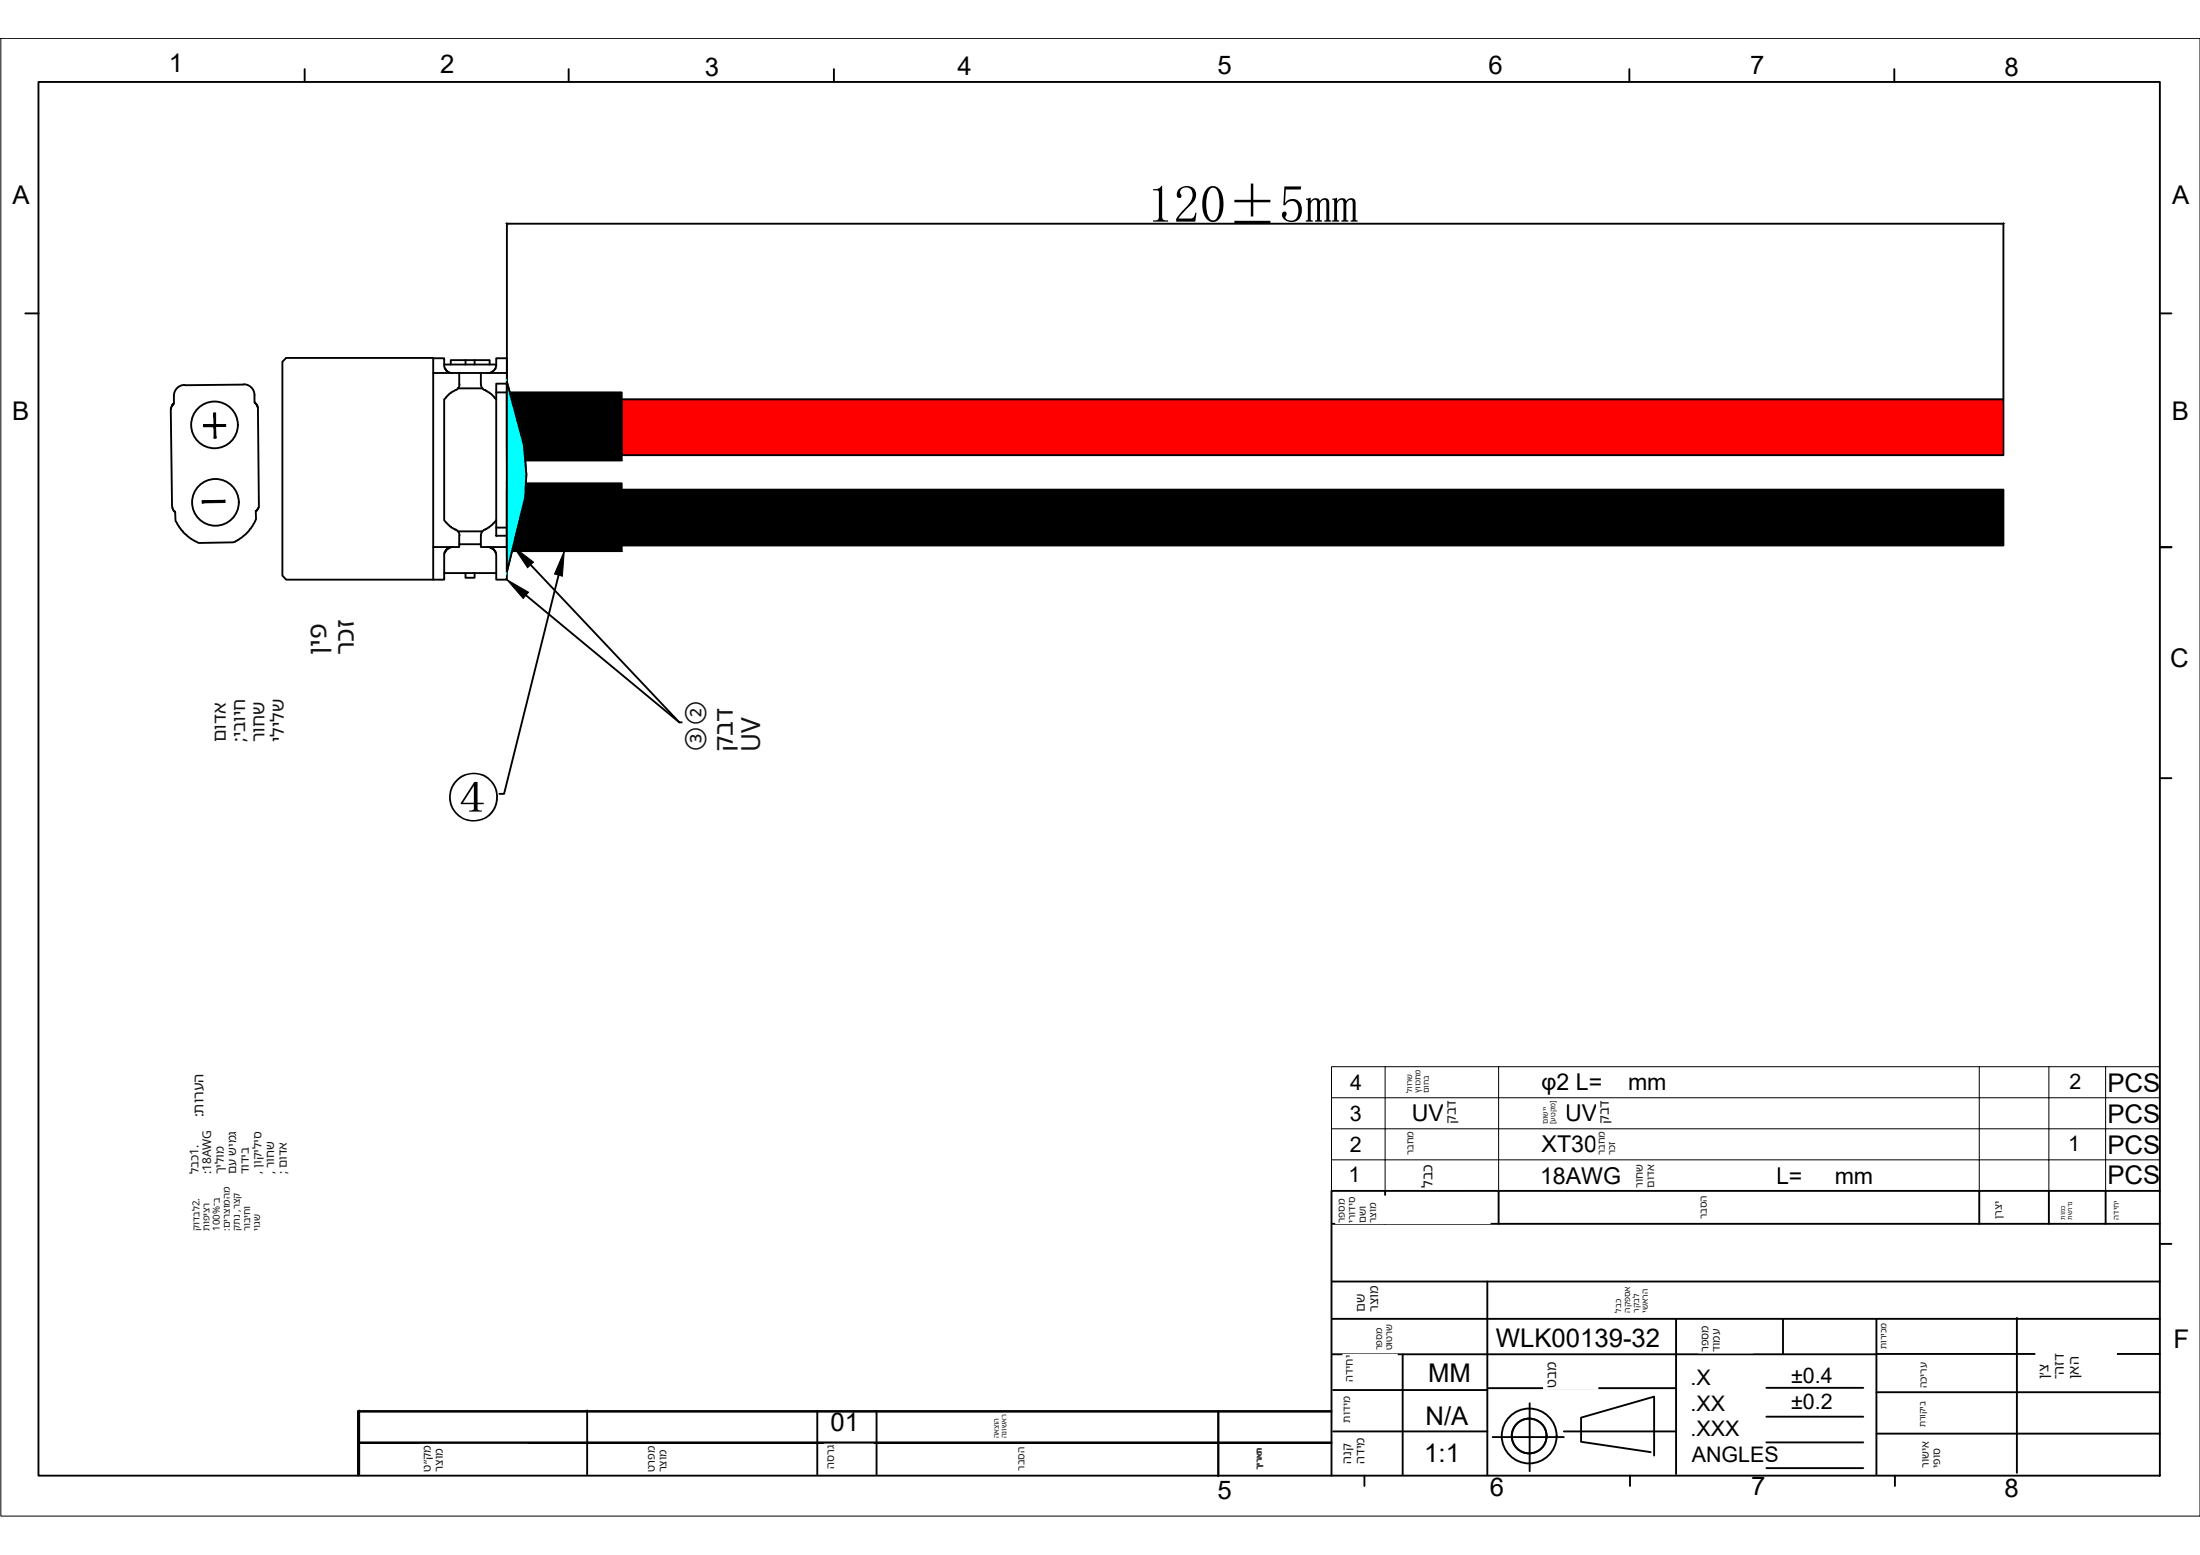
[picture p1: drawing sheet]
<svg xmlns="http://www.w3.org/2000/svg" width="297mm" height="210mm" viewBox="0 0 297 210" stroke-linecap="round" stroke-linejoin="round" font-family="sans-serif">
<!-- layer: 0 -->
<g fill="none" stroke="#000" stroke-width=".25">
<path d="M5.2 11.1h286.4v188.1h-286.4zM41.1 9.3v1.8M76.8 9.3v1.8M112.6 9.3v1.8M220 9.3v1.8M255.8 9.3v1.8M68.4 30.1v30.2M68.7 30.2h201.6M270.5 30.1v23.8M3.4 42.3h1.8M24.9 52a1.46 1.46 0 0 0-1.4 1.4M32.9 51.9l-7.9 .1"/>
<path d="M32.9 51.9a1.46 1.46 0 0 1 1.5 1.4M34.4 53.3v1l.2 .2 .2 .5 .2 13.5-.3 .3-.2 .2 .1 1.1-.3 .5-.7 1.1-1 .9-.8 .5-.3 .1-4.6 .1-.6-.3-1-.6-1.1-1.2-.5-.8v-1.3l-.3-.2-.2-.5-.1-13.2 .1-.5 .3-.2v-1.1M58.5 48.3h-19.9l-.5 .5v28.9l.5 .5h19.9M58.5 50.3h2.6M60 49.2l.1 .6 .4 .5h.3h1.2v1.6M60.9 49.2v-.6h5.2v.6M61.5 52.6l-.2 .2a2.89 2.89 0 0 0-1.2 1l-.1 .1v16.3l.7 .8 .8 .5M61.8 52.4h3.3M62 50.3h2.9M62 51.9a.91 .91 0 0 1-.5 .8M62.9 48.6v.6M64.1 48.6v.6"/>
<path d="M64.9 51.9a.91 .91 0 0 0 .5 .8M65.5 52.6l.8 .6 .7 .7M65.8 50.3h2.6M67 49.2h-7v-.8h-1.5v29.8h1.5v-3.6l.3-.4 .4-.3 1.3-.1v-1.5M67 51.8h1.4v20.5h-1.4zM67 53h1.4M68.4 51.8v-3.4h-1.4v1a1.1 1.1 0 0 1-1.1 .9h-1v1.6M68.4 53.9h202.1v7.5h-202.1zM68.4 51.5l2.3 8.5 .4 4-.2 3.2-2.5 10zM68.4 53h15.5v9.2h-15.5zM291.6 42.3h1.6M58.5 73.8h2.6"/>
<path d="M60 77.4h2.9M61.5 71.5a.91 .91 0 0 1 .5 .8M61.8 71.7h3.3M62 73.5h2.9M62.9 77.4h1.2v.6h-1.2zM64.1 77.4h2.9M65.4 71.5a.91 .91 0 0 0-.5 .8v1.5l1.3 .1 .5 .2 .3 .5v3.6h1.4v-4.4M67 70.2l-1 1-.5 .3M67 71.2h1.4M68.4 72.3v1.5h-2.6M68.4 66.1h202.1v7.5h-202.1zM68.4 65.2h15.5v9.2h-15.5z"/>
<path d="M68.4 66.2v8.8M71.7 76.3l20 21.2M75.4 77.6l-7.3 29.6h-.7M291.6 73.8h1.6M291.6 73.9h1.6M71 80.4l20.7 17.1h.7M291.6 105h1.6M179.9 178h111.7M179.9 173h111.7M179.9 165.2h111.7M187 160.8v4.4M200.8 173v26.1"/>
<path d="M202.3 160.8v4.4M226.3 178v21M240.7 178v4.7M253.4 178v21.1M267.2 160.8v4.4M272.3 177.9v20.9M276.6 160.8v4.4M284.3 160.8v4.4M291.6 160.8h-111.8v38.4M291.6 167.9h1.6M48.3 190.5h131.5M48.5 194.7h131.3"/>
<path d="M48.5 194.8h131.3M48.5 190.4v8.6M79.3 190.4v8.6M110.3 190.5v8.5M118.3 190.5v8.5M164.5 190.5v8.8M179.8 190.6h-131.5v8.6M179.9 182.8h73.5M180 187.6h20.8M180 193.2h20.8M184.2 199.2v1.4M189.4 182.8v16.3"/>
<path d="M200.9 187.4h25.4M201.5 194h9.6M206.5 189.4v9.2M211.1 193.2h15M220.1 199.2v1.4M222.9 196l-9.4-1.4v-3.2l9.8-2.9v8M238.5 187.3h13.1M238.5 191.2h13.1M238.5 194.7h13.1M238.5 198.2h13.1M253.4 182.8h38.2M253.4 187.9h38.2"/>
<path d="M253.4 193.5h38.2M255.8 199.2v1.4M285.3 182.8h.1"/>
<circle cx="29" cy="57.4" r="3.2"/>
<circle cx="29.1" cy="67.8" r="3.2"/>
<circle cx="206.5" cy="193.8" r="3.7"/>
<circle cx="206.5" cy="193.8" r="2.35"/>
</g>
<!-- layer: DIM -->
<path d="M.1 5.2h296.9v199.5h-296.9z" fill="none" stroke="#000" stroke-width=".14"/>
<!-- layer: 0 -->
<path d="M187 144h-7.2v4.2M202.3 144h-15.3v4.2h-7.2v4.2M267.2 144h-64.9v4.2h-15.3v4.2h-7.2v4.2M276.6 144h-9.4v4.2h-64.9v4.2h-15.3v4.2h15.3v4.2M284.3 144h-7.7v4.2h-9.4v4.2h-64.9v4.2h64.9v4.2M291.6 144h-7.3v4.2h-7.7v4.2h-9.4v4.2h9.4v4.2M291.6 148.2h-7.3v4.2h-7.7v4.2h7.7v4.2M291.6 152.4h-7.3v4.2h7.3M179.8 160.8v-4.2h7.2v4.2" fill="none" stroke="#000" stroke-width=".14"/>
<g fill="#000" stroke="#000" stroke-width=".14">
<path d="M68.4 30.2h.3zM270.3 30.2h.2h-.2zM27.5 57.6h1.4zM28.9 57.6h.2l.1 1.5zM28.9 55.8h.2zM29.1 57.3h1.4zM69.4 73.8l2.6 2.1-.8 .7zM76.2 74.4l-.3 3.4-1-.3zM68.4 78.2l3 1.7-.8 .9z"/>
<path d="M28.9 57.6h.2zM28.9 57.6h.2z"/>
<path d="M28.9 55.8l.2 1.5v-1.5zM28.9 55.8l.2 1.5h-.2zM28.9 57.3h.2zM28.9 57.3h.2z"/>
<path d="M27.5 57.5h1.6zM27.5 57.5h3z"/>
<path d="M27.5 57.5l1.6 .1zM27.5 57.5l1.6 .1z"/>
<path d="M28.9 59.1h.3zM28.9 57.6l.3 1.5h-.3z"/>
<path d="M28.9 57.3h1.6zM28.9 57.3h1.6zM28.9 57.3h1.6zM27.5 57.3h3z"/>
<path d="M27.5 57.3l3 .2v-.2zM27.5 57.3l3 .2h-3z"/>
<path d="M68.4 53l15.5 9.2v-9.2zM68.4 53l15.5 9.2h-15.5z"/>
<path d="M27.3 67.6l3.1-.1-3.1 .4zM27.3 67.9l3.1-.1v-.3z"/>
<path d="M68.4 65.2l15.5 9.2v-9.2zM68.4 65.2l15.5 9.2h-15.5z"/>
<path d="M68.4 66.1l202.1 7.5v-7.5zM68.4 66.1l202.1 7.5h-202.1z"/>
</g>
<path d="M68.4 53.9l202.1 7.5v-7.5zM68.4 53.9l202.1 7.5h-202.1z" fill="#f00" stroke="#f00" stroke-width=".14"/>
<g fill="#0ff" stroke="#0ff" stroke-width=".14">
<path d="M68.4 51.5l2.3 8.5h-2.3z"/>
<path d="M68.4 64h2.7l-.2 3.2z"/>
<path d="M68.4 60l2.7 4-.4-4zM68.4 60l2.7 4h-2.7z"/>
<path d="M68.4 64v3.2h2.5zM68.4 67.2h2.5l-2.5 10z"/>
<path d="M68.4 60l2.7 4-.4-4zM68.4 60l2.7 4h-2.7z"/>
<path d="M68.4 64v3.2h2.5zM68.4 67.2h2.5l-2.5 10z"/>
</g>
<g fill="#fff" stroke="#fff" stroke-width=".35">
<path d="M180.5 161.6h20.6v3.5h-20.6z"/>
<path d="M278.1 162.2h5v2.5h-5z"/>
<path d="M285.2 162.1h5.1v2.5h-5.1z"/>
<path d="M182.8 173.5h14.2v3.5h-14.2z"/>
<path d="M185.6 178.7h7.1v3.6h-7.1z"/>
<path d="M181.4 182.9h7.1v3.6h-7.1z"/>
<path d="M181.1 188.5h7.1v3.5h-7.1z"/>
<path d="M181 194h7.2v3.6h-7.2z"/>
<path d="M208.5 183.8h7.1v3.6h-7.1z"/>
<path d="M229.4 179h7.1v3.5h-7.1z"/>
<path d="M253.7 178.6h12.5v3.5h-12.5z"/>
<path d="M259 189.1h7.1v3.6h-7.1z"/>
<path d="M259.2 194.6h7.1v3.5h-7.1z"/>
<path d="M259 183.9h7.1v3.5h-7.1z"/>
<path d="M269.1 162.1h6.2v2.5h-6.2z"/>
<path d="M169.4 195.5h6v2.9h-6z"/>
<path d="M275 182.6h10.7v3.6h-10.7z"/>
<path d="M56.9 195.1h14.2v3.5h-14.2z"/>
<path d="M111.4 195h6.4v3.2h-6.4z"/>
<path d="M137.2 195.3h6.4v3.2h-6.4z"/>
<path d="M169.4 195.4h6v2.9h-6z"/>
<path d="M134 190.9h12.8v3.2h-12.8z"/>
<path d="M87.2 195.2h14.2v3.6h-14.2z"/>
<path d="M229.3 161.3h6.4v3.2h-6.4z"/>
<path d="M191.8 157.2h6.4v3.2h-6.4z"/>
<path d="M189.8 152.7h9.6v3.2h-9.6z"/>
<path d="M220.6 157.1h19.2v3.2h-19.2z"/>
<path d="M215.6 152.7h6.4v3.2h-6.4z"/>
<path d="M218 173.6h17.7v3.6h-17.7z"/>
<path d="M25.9 144.9h17.7v5.9h-17.7z"/>
<path d="M25.5 152.6h103.7v5.9h-103.7z"/>
<path d="M25.9 160.2h124.4v5.9h-124.4z"/>
<path d="M41.2 82.6h17.8v5.9h-17.8z"/>
<path d="M195 148.5h3.2v3.2h-3.2z"/>
<path d="M208.1 148.5h3.2v3.2h-3.2z"/>
<path d="M215.7 148.5h3.2v3.2h-3.2z"/>
<path d="M92.3 94.4h28.5v7.1h-28.5z"/>
<path d="M28.4 94.3h23.7v5.9h-23.7z"/>
<path d="M189.8 144.3h9.6v3.2h-9.6z"/>
</g>
<g font-size="7.1">
<text x="154.9" y="30">120±5mm</text>
<text x="60.4" y="110.2">④</text>
</g>
<g font-size="3.5">
<text x="22.8" y="9.7">1</text>
<text x="59.4" y="9.8">2</text>
<text x="95.2" y="10.3">3</text>
<text x="129.3" y="10.1">4</text>
<text x="164.4" y="10">5</text>
<text x="201" y="10">6</text>
<text x="236.3" y="10">7</text>
<text x="270.6" y="10.2">8</text>
<text x="1.7" y="27.6">A</text>
<text x="293.3" y="27.6">A</text>
<text x="1.6" y="56.7">B</text>
<text x="293.2" y="56.7">B</text>
<text x="293" y="90.1">C</text>
<text x="284.6" y="147.5">PCS</text>
<text x="284.6" y="155.8">PCS</text>
<text x="284.6" y="151.6">PCS</text>
<text x="284.6" y="159.8">PCS</text>
<text x="202" y="181.8">WLK00139-32</text>
<text x="293.4" y="182">F</text>
<text x="192.8" y="186.6">MM</text>
<text x="112.1" y="193.2">01</text>
<text x="192.3" y="197.3">1:1</text>
<text x="192.5" y="192.3">N/A</text>
<text x="164.4" y="202.4">5</text>
<text x="201.2" y="202">6</text>
<text x="236.5" y="201.8">7</text>
<text x="270.6" y="202.1">8</text>
</g>
<g font-size="3.5" fill="#111">
<text x="44.1" y="88.5" transform="rotate(-90 44.1 88.5)">ןיפ</text>
<text x="47.8" y="88.5" transform="rotate(-90 47.8 88.5)">רכז</text>
<text x="95.2" y="101.5" transform="rotate(-90 95.2 101.5)">③②</text>
<text x="98.9" y="101.5" transform="rotate(-90 98.9 101.5)">קבד</text>
<text x="102.6" y="101.5" transform="rotate(-90 102.6 101.5)">UV</text>
</g>
<g font-size="3.1">
<text x="208.1" y="147.1">φ2 L=</text>
<text x="219.8" y="147.1">mm</text>
<text x="190.6" y="151.3">UV</text>
<text x="208.1" y="155.5">XT30</text>
<text x="211.3" y="151.3">UV</text>
<text x="207.9" y="159.9">18AWG</text>
<text x="239.8" y="159.9">L=</text>
<text x="247.7" y="159.9">mm</text>
</g>
<g font-size="2.9">
<text x="182.3" y="147.2">4</text>
<text x="279.4" y="147">2</text>
<text x="182.2" y="151.4">3</text>
<text x="182.3" y="155.5">2</text>
<text x="279.2" y="155.4">1</text>
<text x="182.1" y="159.6">1</text>
<text x="228.2" y="187">.X</text>
<text x="228.2" y="190.4">.XX</text>
<text x="241.8" y="186.7">±0.4</text>
<text x="241.8" y="190.2">±0.2</text>
<text x="228.2" y="193.9">.XXX</text>
<text x="228.4" y="197.4">ANGLES</text>
</g>
<g font-size="2.5" fill="#111">
<text x="30.5" y="100.2" transform="rotate(-90 30.5 100.2)">םודא</text>
<text x="33.1" y="100.2" transform="rotate(-90 33.1 100.2)">;</text>
<text x="33.1" y="99.5" transform="rotate(-90 33.1 99.5)">יבויח</text>
<text x="35.7" y="100.2" transform="rotate(-90 35.7 100.2)">רוחש</text>
<text x="38.3" y="100.2" transform="rotate(-90 38.3 100.2)">ילילש</text>
</g>
<g font-size="2" fill="#111">
<text x="27.5" y="150.8" transform="rotate(-90 27.5 150.8)">:</text>
<text x="27.5" y="150.3" transform="rotate(-90 27.5 150.3)">תורעה</text>
<text x="193.4" y="160.4" transform="rotate(-90 193.4 160.4)">לבכ</text>
<text x="276.6" y="186.2" transform="rotate(-90 276.6 186.2)">ן׳צ</text>
<text x="278.6" y="186.2" transform="rotate(-90 278.6 186.2)">־הזד</text>
<text x="280.7" y="186.2" transform="rotate(-90 280.7 186.2)">ןאה</text>
</g>
<g font-size="1.9" fill="#111">
<text x="196.6" y="151.7" transform="rotate(-90 196.6 151.7)">קבד</text>
<text x="217.2" y="151.7" transform="rotate(-90 217.2 151.7)">קבד</text>
<text x="210.1" y="187.4" transform="rotate(-90 210.1 187.4)">טבמ</text>
</g>
<g font-size="1.7" fill="#111">
<text x="184.3" y="177" transform="rotate(-90 184.3 177)">םש</text>
<text x="186.1" y="177" transform="rotate(-90 186.1 177)">רצומ</text>
<text x="182.4" y="197.6" transform="rotate(-90 182.4 197.6)">הנק</text>
<text x="184.2" y="197.6" transform="rotate(-90 184.2 197.6)">הדימ</text>
</g>
<g font-size="1.6" fill="#111">
<text x="26.8" y="158.5" transform="rotate(-90 26.8 158.5)">לבכ1.</text>
<text x="28.5" y="158.5" transform="rotate(-90 28.5 158.5)">:18AWG</text>
<text x="30.2" y="158.5" transform="rotate(-90 30.2 158.5)">ךילומ</text>
<text x="31.9" y="158.5" transform="rotate(-90 31.9 158.5)">םע שימג</text>
<text x="33.6" y="158.5" transform="rotate(-90 33.6 158.5)">דודיב</text>
<text x="35.3" y="158.5" transform="rotate(-90 35.3 158.5)">,</text>
<text x="35.3" y="157.6" transform="rotate(-90 35.3 157.6)">ןוקיליס</text>
<text x="37" y="158.5" transform="rotate(-90 37 158.5)">,</text>
<text x="37" y="157.6" transform="rotate(-90 37 157.6)">רוחש</text>
<text x="38.7" y="158.5" transform="rotate(-90 38.7 158.5)">;</text>
<text x="38.7" y="157.6" transform="rotate(-90 38.7 157.6)">םודא</text>
<text x="58.2" y="198.6" transform="rotate(-90 58.2 198.6)">ט״קמ</text>
<text x="59.8" y="198.6" transform="rotate(-90 59.8 198.6)">רצומ</text>
</g>
<g font-size="1.5" fill="#111">
<text x="221.8" y="160.3" transform="rotate(-90 221.8 160.3)">רוחש</text>
<text x="223.3" y="160.3" transform="rotate(-90 223.3 160.3)">םודא</text>
<text x="270.3" y="164.6" transform="rotate(-90 270.3 164.6)">ןרצי</text>
<text x="230.7" y="182.5" transform="rotate(-90 230.7 182.5)">רפסמ</text>
<text x="232.2" y="182.5" transform="rotate(-90 232.2 182.5)">דומע</text>
<text x="182.7" y="186.5" transform="rotate(-90 182.7 186.5)">הדיחי</text>
<text x="88.4" y="198.8" transform="rotate(-90 88.4 198.8)">טרפמ</text>
<text x="90" y="198.8" transform="rotate(-90 90 198.8)">רצומ</text>
<text x="112.6" y="198.2" transform="rotate(-90 112.6 198.2)">הסרג</text>
<text x="260.4" y="198.1" transform="rotate(-90 260.4 198.1)">רושיא</text>
<text x="262" y="198.1" transform="rotate(-90 262 198.1)">יפוס</text>
</g>
<g font-size="1.4" fill="#111">
<text x="181.6" y="165.1" transform="rotate(-90 181.6 165.1)">רפסמ</text>
<text x="183" y="165.1" transform="rotate(-90 183 165.1)">ירודיס</text>
<text x="184.4" y="165.1" transform="rotate(-90 184.4 165.1)">םשו</text>
<text x="185.8" y="165.1" transform="rotate(-90 185.8 165.1)">רצומ</text>
<text x="230.4" y="164.5" transform="rotate(-90 230.4 164.5)">רבסה</text>
<text x="260.2" y="187.4" transform="rotate(-90 260.2 187.4)">הכירע</text>
<text x="182.3" y="192" transform="rotate(-90 182.3 192)">תודימ</text>
<text x="138.3" y="198.5" transform="rotate(-90 138.3 198.5)">רבסה</text>
</g>
<g font-size="1.3" fill="#111">
<text x="190.9" y="155.9" transform="rotate(-90 190.9 155.9)">רבחמ</text>
<text x="216.7" y="155.9" transform="rotate(-90 216.7 155.9)">רבחמ</text>
<text x="218.1" y="155.9" transform="rotate(-90 218.1 155.9)">רכז</text>
<text x="26.9" y="166.1" transform="rotate(-90 26.9 166.1)">קודבל2.</text>
<text x="28.3" y="166.1" transform="rotate(-90 28.3 166.1)">תופיצר</text>
<text x="29.7" y="166.1" transform="rotate(-90 29.7 166.1)">100%־ב</text>
<text x="31" y="166.1" transform="rotate(-90 31 166.1)">:</text>
<text x="31" y="165.8" transform="rotate(-90 31 165.8)">םירצומהמ</text>
<text x="32.4" y="166.1" transform="rotate(-90 32.4 166.1)">קתנ ,רצק</text>
<text x="33.8" y="166.1" transform="rotate(-90 33.8 166.1)">רוביחו</text>
<text x="35.1" y="166.1" transform="rotate(-90 35.1 166.1)">יוגש</text>
<text x="186.6" y="182.3" transform="rotate(-90 186.6 182.3)">רפסמ</text>
<text x="188" y="182.3" transform="rotate(-90 188 182.3)">טוטרש</text>
</g>
<g font-size="1.2" fill="#111">
<text x="254.7" y="182.1" transform="rotate(-90 254.7 182.1)">תוריכמ</text>
<text x="260" y="192.7" transform="rotate(-90 260 192.7)">תרוקיב</text>
</g>
<g font-size="1.1" fill="#111">
<text x="190.7" y="147.5" transform="rotate(-90 190.7 147.5)">לוורש</text>
<text x="191.8" y="147.5" transform="rotate(-90 191.8 147.5)">ץווכתמ</text>
<text x="192.9" y="147.5" transform="rotate(-90 192.9 147.5)">םוחב</text>
<text x="286.1" y="164.6" transform="rotate(-90 286.1 164.6)">הדיחי</text>
<text x="218.9" y="177.2" transform="rotate(-90 218.9 177.2)">לבכ</text>
<text x="220.1" y="177.2" transform="rotate(-90 220.1 177.2)">הקפסא</text>
<text x="221.3" y="177.2" transform="rotate(-90 221.3 177.2)">רקבל</text>
<text x="222.5" y="177.2" transform="rotate(-90 222.5 177.2)">ישארה</text>
<text x="170.4" y="198.4" transform="rotate(-90 170.4 198.4)">ךיראת</text>
</g>
<g font-size="1" fill="#111">
<text x="209" y="151.7" transform="rotate(-90 209 151.7)">םושיי</text>
<text x="210" y="151.7" transform="rotate(-90 210 151.7)">[עטקמ[</text>
<text x="134.8" y="194.1" transform="rotate(-90 134.8 194.1)">האצוה</text>
<text x="135.9" y="194.1" transform="rotate(-90 135.9 194.1)">הנושאר</text>
</g>
<g font-size=".9" fill="#111">
<text x="278.8" y="164.7" transform="rotate(-90 278.8 164.7)">תומכ</text>
<text x="279.8" y="164.7" transform="rotate(-90 279.8 164.7)">תשרדנ</text>
</g>
</svg>
